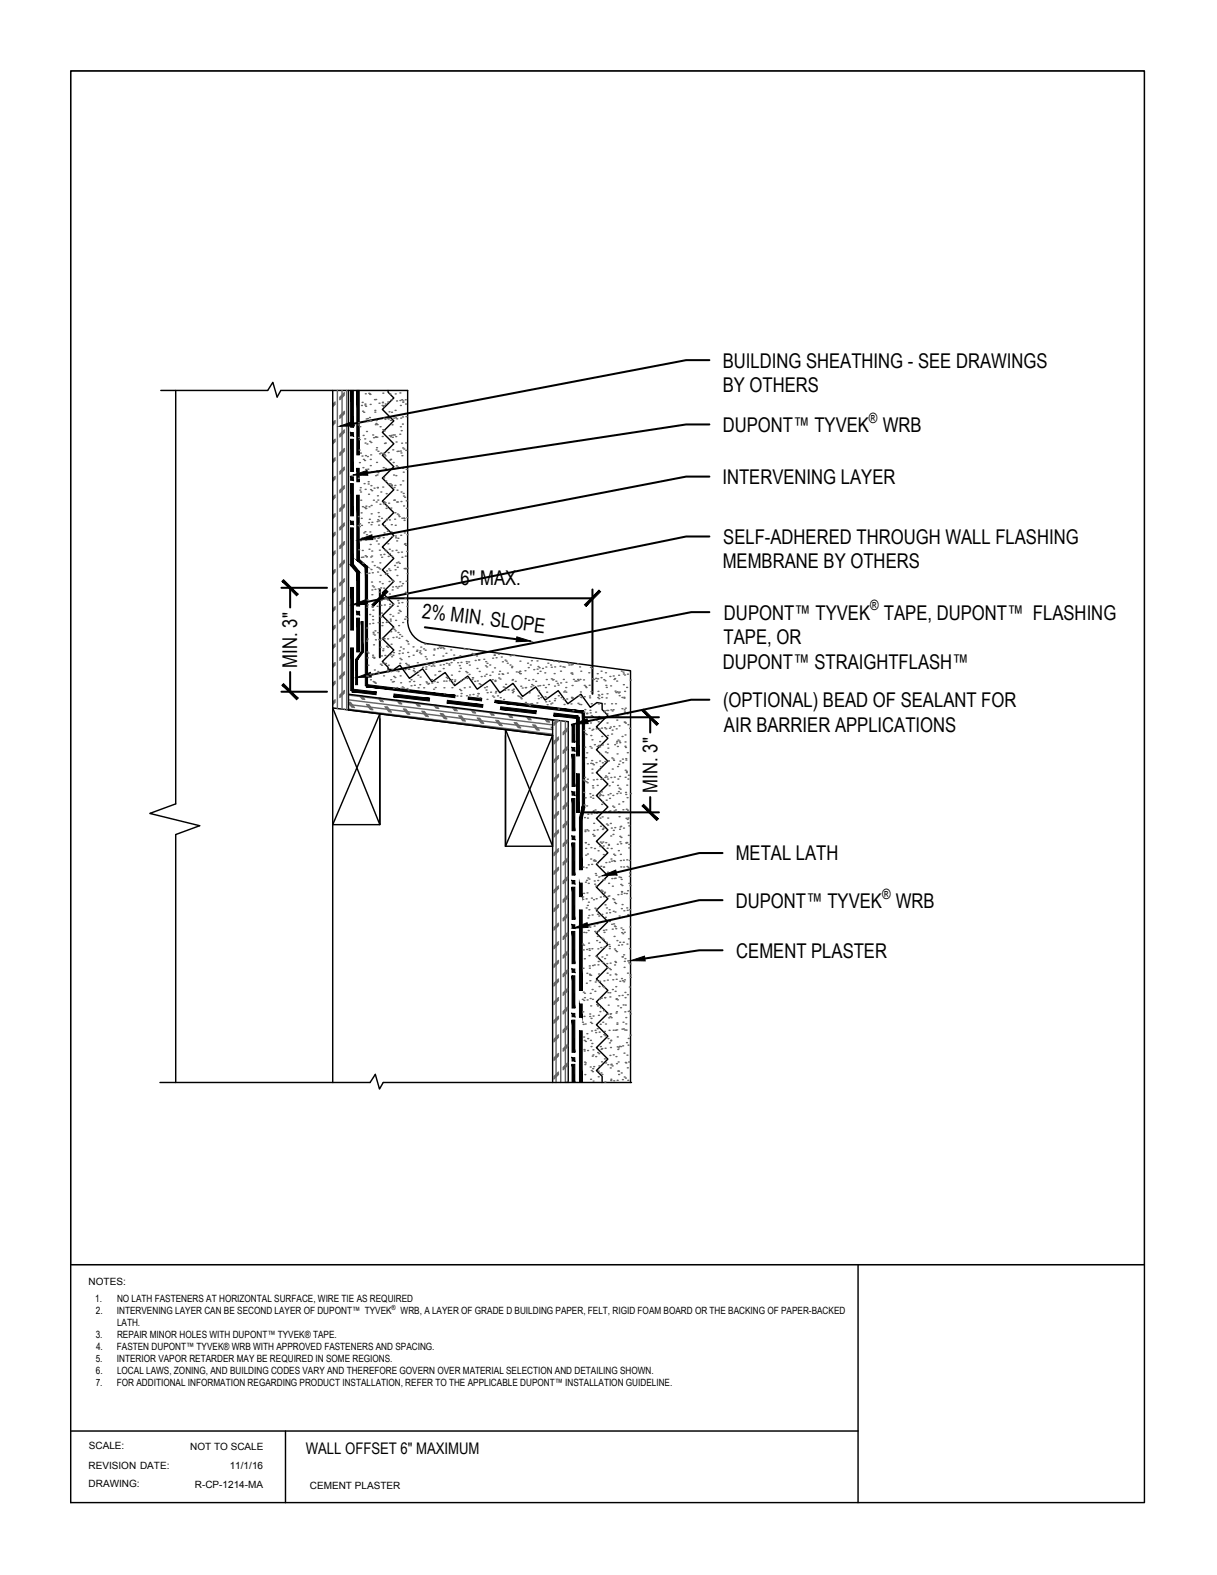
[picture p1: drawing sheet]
<svg xmlns="http://www.w3.org/2000/svg" width="216mm" height="279mm" viewBox="0 0 216 279" stroke-linecap="round" stroke-linejoin="round" font-family="sans-serif">
<!-- layer: .ATI-DETAIL -->
<path d="M28.5 69.3h19l.9-1.5 .8 2.6 .6-1.1h22.5v40.8a4.1 4.1 0 0 0 3.6 4.1M31.2 69.3v73.3l-4.6 1.7 8.8 2.2-4.2 1.5v44M59 69.3v122.7M61.8 69.3v56.6l36.2 4.6v61.5M68.8 69.3v.3l1.1 1-2.1 2 2.1 2.1-2.1 2 2.1 2-2.1 2.1 2.1 2-2.1 2 2.1 2.1-2.1 2 2.1 2-2.1 2.1 2.1 2-2.1 2 2.1 2.1-2.1 2 2.1 2-2.1 2.1 2.1 2-2.1 2 2.1 2.1-2.1 2 2.1 2-2.1 2.1 1 1v.3l1 .1 1.1-.8 1.7 2.3 2.4-1.7 1.6 2.4 2.4-1.7 1.7 2.3 2.3-1.7 1.7 2.4 2.3-1.7 1.7 2.3 2.3-1.7 1.7 2.4 2.3-1.7 1.7 2.3 2.3-1.7 1.7 2.3 2.4-1.6 1.6 2.3 1.2-.9 .9 .2v1.1l1 1-2 2 2 2.1-2 2 2 2-2 2.1 2 2-2 2 2 2.1-2 2 2 2-2 2.1 2 2-2 2 2 2-2 2.1 2 2-2 2.1 2 2-2 2 2 2.1-2 2 2 2-2 2.1 2 2-2 2 2 2.1-2 2 2 2-2 2.1 2 2-2 2 1 1v1.1M75.9 114.2l36 4.8v73M61.8 123.2l36.2 4.5M67.4 127.5v18.6M89.7 129.4l8.3 20.7h-8.3zM67.4 146.3h-8.4l8.4-19.7v19.7l-8.4-20.7 39 4.9v-2.8l2.8 .3v64M98 150v-19.5l-8.3 19.6M28.4 192h37.3l.9-1.4 .7 2.6 .7-1.2h44" fill="none" stroke="#000" stroke-width=".25"/>
<!-- layer: -ATI-HATCH -->
<g fill="none" stroke="#666" stroke-width=".25">
<path d="M63.6 75.4h.1M63.6 77.6h.1M63.6 75h.1M63.7 79.8h.1M63.7 78h.1M63.8 75.7h.1M64.1 71.9h.1M64.3 71.4h.1M64.3 72.9h.1M64.4 77.2h.1M64.5 73.1h.1M64.7 77.9h.1"/>
<path d="M64.7 71.9h.1M64.7 71.7h.1M64.8 78.6h.1M64.8 69.9h.1M64.9 72.1h.1M65 74.3h.1M65 76.5h.1M65.1 78.8h.1M65.2 74.8h.1M65.2 74.3h.1M65.4 69.8h.1M65.5 74.1h.1"/>
<path d="M65.6 69.9h.1M65.6 78.3h.1M65.6 70h.1M65.7 71.7h.1M65.7 74.6h.1M65.8 74.7h.1M65.8 78.5h.1M66.1 77.2h.1M66.3 77.6h.1M66.4 70.9h.1M66.5 73.1h.1M66.5 72.8h.1"/>
<path d="M66.6 75.3h.1M66.6 77.5h.1M66.6 77.6h.1M66.6 70.9h.1M66.7 75.1h.1M66.7 79.8h.1M66.7 74.6h.1M66.8 79.4h.1M66.9 77.6h.1M66.9 75.3h.1M67.2 71.5h.1M67.4 75.7h.1"/>
<path d="M67.8 71.9h.1M67.8 77.4h.1M67.8 71.4h.1M67.9 71.4h.1M67.9 76.2h.1M67.9 69.8h.1M68 72h.1M68 72.1h.1M68.1 74.2h.1M68.1 76.4h.1M68.2 78.7h.1M68.3 74.4h.1"/>
<path d="M68.3 71.7h.1M68.4 78.6h.1M68.8 71.3h.1M68.8 74.3h.1M68.9 74.3h.1M69 73.1h.1M69.1 77.3h.1M69.2 69.9h.1M69.3 74.6h.1M69.3 77.5h.1M69.4 77.2h.1M69.4 70.9h.1"/>
<path d="M69.5 73.1h.1M69.5 75.4h.1M69.6 77.6h.1M69.7 79.8h.1M69.7 77.2h.1M69.8 74.2h.1M70 77.2h.1M70.1 72.8h.1M70.1 69.9h.1M70.2 74.1h.1M70.2 77.5h.1M70.3 78.4h.1"/>
<path d="M70.4 71.1h.1M70.4 74.3h.1M70.9 77h.1M70.9 69.7h.1M70.9 71h.1M71 71.9h.1M71 75.7h.1M71.1 74.2h.1M71.2 76.4h.1M71.2 78.6h.1M71.3 70.9h.1M71.4 75.2h.1"/>
<path d="M71.4 74h.1M71.4 79.5h.1M71.5 71.4h.1M71.5 71.1h.1M71.6 79.7h.1M71.9 70.9h.1M71.9 71.7h.1M72 78.6h.1M72 79.9h.1M72 73.9h.1M63.5 93.2h.1M63.6 84.9h.1"/>
<path d="M63.6 91.6h.1M63.6 97.5h.1M63.7 84h.1M63.7 93.4h.1M63.8 82.1h.1M63.8 92.9h.1M63.8 86.9h.1M63.9 84.3h.1M63.9 86.5h.1M63.9 95.9h.1M63.9 80.4h.1M64 87.3h.1"/>
<path d="M64 88.7h.1M64.1 91h.1M64.1 92h.1M64.1 98.9h.1M64.1 93.2h.1M64.2 95.4h.1M64.2 80.9h.1M64.3 97.6h.1M64.3 89.9h.1M64.4 99.9h.1M64.4 98.8h.1M64.4 83h.1"/>
<path d="M64.5 81.5h.1M64.5 94.5h.1M64.6 85.8h.1M64.6 90h.1M64.7 81.7h.1M64.7 94.3h.1M64.8 86.8h.1M64.8 98.6h.1M64.8 80.8h.1M64.8 90.2h.1M64.9 95.8h.1M64.9 83.3h.1"/>
<path d="M64.9 90.2h.1M64.9 89.8h.1M65 98.7h.1M65 94.9h.1M65.2 81h.1M65.2 83.2h.1M65.3 83.8h.1M65.3 85.5h.1M65.3 85.9h.1M65.4 87.7h.1M65.4 92.7h.1M65.5 89.9h.1"/>
<path d="M65.5 97.4h.1M65.5 92.1h.1M65.6 94.4h.1M65.7 96.6h.1M65.7 81.5h.1M65.7 82.6h.1M65.7 86.9h.1M65.8 98.8h.1M65.8 80.7h.1M65.8 86.2h.1M65.8 93.1h.1M65.8 89.7h.1"/>
<path d="M65.8 91.2h.1M65.9 83.7h.1M65.9 95.4h.1M65.9 98.6h.1M65.9 97.8h.1M65.9 87h.1M66 92.7h.1M66 99.7h.1M66.1 95.6h.1M66.2 88.7h.1M66.4 86.6h.1M66.4 95.6h.1"/>
<path d="M66.6 84.4h.1M66.7 89.1h.1M66.8 96h.1M66.8 82h.1M66.8 83.6h.1M66.8 83.7h.1M66.9 84.3h.1M66.9 92.5h.1M66.9 86.5h.1M67 88h.1M67 92.2h.1M67 88.7h.1"/>
<path d="M67 95.5h.1M67 80.1h.1M67 83.8h.1M67.1 90.9h.1M67.1 96.5h.1M67.2 93.2h.1M67.2 91.6h.1M67.2 92.4h.1M67.2 95.4h.1M67.3 97.6h.1M67.3 80.5h.1M67.4 99.9h.1"/>
<path d="M67.4 89.5h.1M67.5 98.4h.1M67.5 80.4h.1M67.6 87.3h.1M67.7 92h.1M67.7 98.9h.1M67.9 86.4h.1M67.9 80.4h.1M68 80.5h.1M68 95.4h.1M68 83h.1M68 89.4h.1"/>
<path d="M68.1 84.8h.1M68.1 98.3h.1M68.1 89h.1M68.1 94.5h.1M68.2 80.7h.1M68.2 93.3h.1M68.3 97.6h.1M68.3 80.9h.1M68.3 89.2h.1M68.4 83.1h.1M68.4 83.3h.1M68.4 85.3h.1"/>
<path d="M68.5 83.3h.1M68.5 92.3h.1M68.5 90.2h.1M68.5 97.8h.1M68.5 87.6h.1M68.6 89.8h.1M68.6 94.9h.1M68.7 92h.1M68.7 94.2h.1M68.8 96.5h.1M68.9 98.7h.1M68.9 80.3h.1"/>
<path d="M68.9 85.8h.1M69 89.3h.1M69 83.3h.1M69 98.2h.1M69.1 97.4h.1M69.1 92.2h.1M69.2 81.6h.1M69.2 85.8h.1M69.3 81.5h.1M69.3 90.1h.1M69.4 94.4h.1M69.4 86.2h.1"/>
<path d="M69.4 93.1h.1M69.4 86h.1M69.5 86.2h.1M69.5 98.7h.1M69.5 95.2h.1M69.5 97.7h.1M69.6 94.6h.1M69.8 82h.1M69.8 84.3h.1M69.8 88.7h.1M69.9 86.5h.1M69.9 83.1h.1"/>
<path d="M70 88.7h.1M70 92.1h.1M70.1 91h.1M70.1 86.1h.1M70.1 93.2h.1M70.1 95.1h.1M70.2 95.4h.1M70.2 84.4h.1M70.3 97.6h.1M70.3 82.6h.1M70.3 99.9h.1M70.4 89.1h.1"/>
<path d="M70.4 96h.1M70.4 80.1h.1M70.4 87h.1M70.5 91.2h.1M70.5 89.1h.1M70.5 82.9h.1M70.6 95.5h.1M70.6 98h.1M70.6 99.7h.1M70.6 80.1h.1M70.7 91.4h.1M70.8 91.6h.1"/>
<path d="M70.8 99.9h.1M71 86h.1M71 80h.1M71.1 95h.1M71.1 89h.1M71.1 80.4h.1M71.2 87.3h.1M71.2 97.9h.1M71.3 91.9h.1M71.3 80.8h.1M71.3 98.9h.1M71.4 83.1h.1"/>
<path d="M71.5 85.3h.1M71.5 82.9h.1M71.5 87.5h.1M71.5 83.8h.1M71.6 91.9h.1M71.6 82.9h.1M71.6 88h.1M71.6 89.8h.1M71.7 92h.1M71.7 92.3h.1M71.7 94.5h.1M71.7 94.2h.1"/>
<path d="M71.7 96.5h.1M71.8 88.2h.1M71.8 96.4h.1M71.9 98.7h.1M72 96.7h.1M72.1 88.8h.1M72.1 83.3h.1M72.1 90.2h.1M72.1 82.9h.1M72.2 97.8h.1M72.2 91.8h.1M72.2 94.8h.1"/>
<path d="M65 119.9h.1M65 113.7h.1M65 101.8h.1M65.1 111.4h.1M65.1 107.7h.1M65.1 115.7h.1M65.1 106.4h.1M65.2 116.7h.1M65.2 113.4h.1M65.2 107.3h.1M65.2 120h.1M65.3 118h.1"/>
<path d="M65.3 115.9h.1M65.5 101.7h.1M65.5 110.7h.1M65.6 109h.1M65.6 119.6h.1M65.8 101h.1M65.9 103.3h.1M66 105.5h.1M66 104.7h.1M66 107.6h.1M66 107.7h.1M66.1 101.6h.1"/>
<path d="M66.1 103.9h.1M66.1 109.3h.1M66.1 116.6h.1M66.1 116.2h.1M66.1 109.9h.1M66.1 110.6h.1M66.2 108.2h.1M66.2 112.2h.1M66.2 112.5h.1M66.2 119.5h.1M66.3 114.4h.1M66.3 104.1h.1"/>
<path d="M66.3 116.6h.1M66.3 116.8h.1M66.4 100.3h.1M66.4 118.9h.1M66.4 112.7h.1M66.5 104.5h.1M66.5 111.9h.1M66.6 113.5h.1M66.9 100.6h.1M66.9 107.6h.1M67 101.5h.1M67 112.2h.1"/>
<path d="M67 119.1h.1M67.1 110.5h.1M67.1 104.5h.1M67.2 119.4h.1M67.2 100.7h.1M67.2 113.4h.1M67.3 105h.1M67.3 103.2h.1M67.3 109.3h.1M67.4 100.9h.1M67.4 113.6h.1M67.5 102.1h.1"/>
<path d="M67.5 114.8h.1M67.5 117.8h.1M67.5 104.3h.1M67.5 109.5h.1M67.6 107.4h.1M67.6 106.5h.1M67.7 108.8h.1M67.7 116.4h.1M67.7 118h.1M67.7 111h.1M67.8 113.2h.1M67.8 103.5h.1"/>
<path d="M67.8 110.5h.1M67.9 115.4h.1M67.9 115.1h.1M68 117.7h.1M68 119.9h.1M68.1 104.3h.1M68.1 113.3h.1M68.2 107.3h.1M68.3 106.1h.1M68.3 116.3h.1M68.4 117.7h.1M68.4 101.9h.1"/>
<path d="M68.4 106.1h.1M68.5 110.4h.1M68.6 101.3h.1M68.6 114.6h.1M68.6 101.8h.1M68.6 106.3h.1M68.7 110.2h.1M68.7 118.9h.1M68.7 119.2h.1M68.7 106.4h.1M68.8 113.3h.1M68.8 114.8h.1"/>
<path d="M68.9 118h.1M69 100.9h.1M69 103.2h.1M69.1 105.4h.1M69.1 107.2h.1M69.2 107.6h.1M69.2 101.2h.1M69.2 109h.1M69.2 116.1h.1M69.2 109.8h.1M69.3 110.2h.1M69.3 112.1h.1"/>
<path d="M69.3 119.1h.1M69.4 114.3h.1M69.5 116.5h.1M69.5 118.8h.1M69.5 102.9h.1M69.6 104.7h.1M69.6 104.1h.1M69.7 107.2h.1M69.7 109.3h.1M69.7 116.2h.1M69.7 111.4h.1M69.7 113.1h.1"/>
<path d="M69.7 103.1h.1M69.8 115.8h.1M69.9 111.7h.1M70 100.3h.1M70.1 101.1h.1M70.1 111.9h.1M70.2 110.1h.1M70.2 104.1h.1M70.3 119h.1M70.3 113h.1M70.4 102.1h.1M70.5 104.3h.1"/>
<path d="M70.5 100.6h.1M70.5 107.6h.1M70.6 106.5h.1M70.6 112.2h.1M70.6 108.8h.1M70.6 119.1h.1M70.7 107h.1M70.7 111h.1M70.8 104h.1M70.8 113.2h.1M70.8 116h.1M70.8 108.3h.1"/>
<path d="M70.8 115.5h.1M70.9 112.6h.1M70.9 117.7h.1M70.9 103.2h.1M70.9 116.8h.1M71 119.9h.1M71 108.5h.1M71 114.8h.1M71.2 117h.1M71.2 103.9h.1M71.3 112.9h.1M71.3 106.9h.1"/>
<path d="M71.4 115.9h.1M71.4 103.5h.1M71.4 110.4h.1M71.5 115.1h.1M71.7 100.9h.1M71.8 109.8h.1M71.9 118.8h.1M71.9 106.1h.1M71.9 100.8h.1M71.9 105.1h.1M72 100.9h.1M72 117.7h.1"/>
<path d="M72 109.4h.1M72 103.1h.1M72.1 113.6h.1M72.1 105.3h.1M72.2 117.9h.1M72.2 107.6h.1M72.2 106.8h.1M72.2 101.8h.1M72.3 109.8h.1M72.3 100.8h.1M72.3 113.8h.1M72.3 115.7h.1"/>
<path d="M72.4 114.2h.1M72.4 118.7h.1M72.5 118h.1M72.5 116.5h.1M72.6 118.7h.1M73.3 114.8h.1M73.3 116.2h.1M73.3 119h.1M73.4 118.6h.1M73.5 119.2h.1M73.9 115.5h.1M74 115.3h.1"/>
<path d="M74 117.6h.1M74.1 119.8h.1M74.2 119.1h.1M74.4 115.8h.1M74.5 115.5h.1M74.6 114.8h.1M74.6 116h.1M75 118.4h.1M75.1 115.1h.1M75.4 114.3h.1M75.4 116.5h.1M75.4 115.3h.1"/>
<path d="M75.5 118.7h.1M75.6 118.3h.1M75.6 117.7h.1M75.6 116.9h.1M76.1 118h.1M76.5 118.2h.1M76.8 118h.1M76.9 116.2h.1M77 115.3h.1M77 115.1h.1M77 118.2h.1M77.1 117.5h.1"/>
<path d="M77.1 119.7h.1M77.6 115h.1M77.8 119.1h.1M77.9 114.8h.1M78 119.1h.1M78.1 118h.1M78.1 115h.1M78.2 114.8h.1M78.5 114.9h.1M78.6 116.4h.1M78.6 118.6h.1M78.7 117.9h.1"/>
<path d="M78.7 115.1h.1M79.1 115.9h.1M79.2 117.7h.1M79.6 117.8h.1M79.7 118h.1M80 115.3h.1M80 117.5h.1M80.1 119.8h.1M80.3 117h.1M80.5 116.2h.1M80.5 117.1h.1M81.2 117.6h.1"/>
<path d="M81.4 119.1h.1M81.5 118.1h.1M81.6 116.3h.1M81.7 118.6h.1M81.8 117.5h.1M82.3 115.1h.1M82.6 119.1h.1M82.7 117.4h.1M82.8 117.7h.1M82.8 119.3h.1M83.1 115.2h.1M83.1 117.4h.1"/>
<path d="M83.2 119.6h.1M83.3 118h.1M83.7 115.9h.1M84 116.1h.1M84.1 116.2h.1M84.3 117.2h.1M84.5 116.4h.1M84.6 118.6h.1M84.9 117.1h.1M85 117.1h.1M85 119.1h.1M85.8 117h.1"/>
<path d="M86 119.9h.1M86.1 118.1h.1M86.2 117.4h.1M86.2 119.6h.1M86.3 118.3h.1M86.4 117.7h.1M86.9 118h.1M86.9 119.8h.1M87.3 119.2h.1M87.4 116.8h.1M87.7 116.2h.1M87.7 118.5h.1"/>
<path d="M88 116.7h.1M88.4 116h.1M88.5 119.6h.1M88.6 119.1h.1M88.9 116.6h.1M89.1 119.5h.1M89.1 117.4h.1M89.2 119.6h.1M89.6 117.1h.1M89.8 117.3h.1M90 117.7h.1M90 119.4h.1"/>
<path d="M90.5 118h.1M90.5 116.3h.1M90.7 116.2h.1M90.8 118.4h.1M90.8 118.2h.1M91.1 116.3h.1M91.6 119.2h.1M92 119.3h.1M92.2 119.1h.1M92.2 119.5h.1M92.2 117.3h.1M92.3 119.5h.1"/>
<path d="M93.1 119h.1M93.6 117.7h.1M93.7 118.4h.1M94.1 118h.1M94.3 117.2h.1M94.7 118.8h.1M95.3 117.2h.1M95.3 118.7h.1M95.3 119.5h.1M95.4 118.2h.1M95.6 118.5h.1M95.8 119.1h.1"/>
<path d="M96.2 118.6h.1M96.6 119.4h.1M96.8 118.3h.1M97.2 117.7h.1M97.7 118h.1M97.8 118.4h.1M98.2 117.3h.1M98.3 119.5h.1M98.4 118.3h.1M99.1 117.4h.1M99.3 118.2h.1M99.4 119.1h.1"/>
<path d="M99.9 118.3h.1M100.1 118.3h.1M100.8 117.7h.1M100.9 118h.1M101.3 117.9h.1M101.3 119.4h.1M101.4 119.4h.1M101.5 119.6h.1M101.5 117.9h.1M102.5 117.8h.1M102.8 118.3h.1M103 119.1h.1"/>
<path d="M104.5 119.3h.1M104.7 118.4h.1M105 118.6h.1M106 119.5h.1M106.6 119.1h.1M107.4 119.3h.1M108.8 119.9h.1M109.7 119.8h.1M110.2 119h.1M110.5 119.2h.1M110.6 119.6h.1M110.8 119.7h.1"/>
<path d="M111.3 119.6h.1M61.8 123.3l36.2 4.5M61.8 124.1l36.2 4.5M61.8 125l36.2 4.4M61.8 125.8l36.2 4.4M61.8 124.7l.7 .8M61.9 124.6l.8 .9M62.2 124.6l.7 .9M63.8 123.4l.5 .6M64 123.4l.5 .7M64.2 123.5l.5 .6M65 125l.7 .9"/>
<path d="M65.2 125l.7 .9M65.4 125l.7 .9M65.7 120.6h.1M66.2 120.9h.1M66.4 121h.1M66.5 121.1h.1M66.6 121.2h.1M67.1 123.8l.5 .6M67.3 123.8l.5 .7M67.5 123.9l.5 .6M68.3 125.4l.7 .9M68.5 125.4l.7 .9"/>
<path d="M68.7 125.4l.7 .9M69.3 120.6h.1M69.6 121h.1M69.8 122.1h.1M69.8 120.9h.1M69.8 120h.1M70.1 120.2h.1M70.4 124.2l.5 .6M70.4 122h.1M70.6 124.3l.4 .6M70.8 124.3l.5 .6M71.1 122.1h.1"/>
<path d="M71.1 121.1h.1M71.3 121.9h.1M71.6 122h.1M71.6 125.8l.7 .9M71.8 125.8l.7 .9M72 125.8l.7 .9M72.2 122.2h.1M72.4 122.4h.1M72.6 120.9h.1M72.9 121.7h.1M72.9 120.6h.1M73.4 120.9h.1"/>
<path d="M73.5 121.6h.1M73.7 124.6l.4 .6M73.9 124.7l.4 .6M74.1 124.7l.4 .6M74.2 122h.1M74.5 121.5h.1M74.5 120.1h.1M74.9 126.2l.7 .9M75 126.2l.8 .9M75.2 122h.1M75.3 126.2l.7 .9M75.6 121h.1"/>
<path d="M75.7 121.1h.1M75.9 121.4h.1M76 121.2h.1M76.5 120.6h.1M76.6 121.2h.1M76.9 122.3h.1M76.9 125l.5 .6M77 120.9h.1M77.1 125.1l.5 .6M77.2 122h.1M77.4 125.1l.4 .6M77.6 121h.1"/>
<path d="M78.1 126.6l.7 .9M78.3 126.6l.8 .9M78.5 126.6l.8 .9M78.7 120.8h.1M78.8 122h.1M78.8 123.1h.1M79.1 120.8h.1M79.2 120.1h.1M79.4 120.3h.1M79.7 120.8h.1M80.1 120.6h.1M80.2 122h.1"/>
<path d="M80.2 125.5l.5 .6M80.4 121.2h.1M80.4 125.5l.5 .6M80.6 120.9h.1M80.6 125.5l.5 .6M80.7 120.6h.1M81.1 123.5h.1M81.4 127l.7 .9M81.5 122.3h.1M81.6 127l.7 .9M81.7 120.8h.1M81.7 123.5h.1"/>
<path d="M81.7 122.5h.1M81.8 123h.1M81.8 127l.7 .9M82.2 120.4h.1M82.4 122h.1M82.8 123.4h.1M82.8 120.3h.1M83.3 121.9h.1M83.3 123.3h.1M83.5 125.9l.5 .6M83.7 125.9l.5 .6M83.7 120.6h.1"/>
<path d="M83.8 120.2h.1M83.9 120.2h.1M83.9 123.2h.1M83.9 125.9l.5 .6M84.2 120.9h.1M84.7 123.5h.1M84.7 120.8h.1M84.7 127.4l.7 .9M84.8 123h.1M84.9 123.1h.1M84.9 127.4l.7 .9M85 121.3h.1"/>
<path d="M85.1 127.4l.7 .9M85.1 123.8h.1M85.2 121.5h.1M85.4 120h.1M86 122h.1M86.2 122.4h.1M86.3 121.8h.1M86.4 124.1h.1M86.4 122.9h.1M86.8 126.3l.4 .6M87 126.3l.5 .6M87 122.8h.1"/>
<path d="M87.2 126.3l.4 .6M87.3 120.6h.1M87.4 123.5h.1M87.6 123.7h.1M87.8 120.7h.1M87.8 120.9h.1M87.9 122.9h.1M88 122.7h.1M88 127.8l.7 .9M88.2 127.8l.7 .9M88.3 123.5h.1M88.4 127.8l.7 .9"/>
<path d="M88.5 120.3h.1M88.7 120.5h.1M88.7 123.8h.1M89.3 121.9h.1M89.3 124.1h.1M89.5 122.5h.1M89.6 122h.1M89.7 121.4h.1M90.1 126.7l.4 .6M90.1 122.4h.1M90.3 126.7l.4 .6M90.5 126.8l.4 .5"/>
<path d="M90.8 120.7h.1M90.8 122.5h.1M90.9 122.9h.1M90.9 120.6h.1M91.1 122.6h.1M91.1 122.3h.1M91.2 128.2l.8 .9M91.4 120.9h.1M91.4 128.2l.8 .9M91.6 128.2l.8 .9M91.9 123.5h.1M92.1 123.6h.1"/>
<path d="M92.3 123.8h.1M92.4 121.7h.1M92.5 124h.1M92.6 122.1h.1M93.2 122h.1M93.2 120.4h.1M93.2 124.6h.1M93.3 122h.1M93.4 127.1l.4 .6M93.4 124.8h.1M93.6 127.1l.4 .6M93.7 124.9h.1"/>
<path d="M93.8 120.7h.1M93.8 127.2l.4 .5M93.9 122.9h.1M93.9 125.1h.1M94.1 124.9h.1M94.2 121.8h.1M94.3 124.8h.1M94.3 121.4h.1M94.5 120.6h.1M94.5 128.6l.7 .9M94.5 121.6h.1M94.7 128.6l.7 .9"/>
<path d="M94.9 128.6l.7 .9M95 120.9h.1M95.2 124.7h.1M95.4 121.7h.1M95.5 123.5h.1M95.5 123.9h.1M95.5 122.6h.1M95.8 121.6h.1M95.9 123.7h.1M96.4 121.6h.1M96.6 127.5l.5 .6M96.7 123.6h.1"/>
<path d="M96.8 122h.1M96.8 124.5h.1M96.9 127.5l.4 .6M96.9 123.8h.1M96.9 120.6h.1M97 122.8h.1M97.1 125h.1M97.1 127.6l.4 .5M97.3 121.4h.1M97.4 124.4h.1M97.7 124.9h.1M97.8 129l.2 .3"/>
<path d="M97.8 120.4h.1M97.9 124.7h.1M98 129v.1M98 120.6h.1M98.1 120.6h.1M98.4 124.3h.1M98.4 121.7h.1M98.4 123.9h.1M98.6 120.8h.1M98.9 121.2h.1M99 121.5h.1M99.1 123.4h.1"/>
<path d="M99.1 125.8h.1M99.5 121.1h.1M99.5 123.7h.1M99.9 124.1h.1M99.9 120.5h.1M100 122.8h.1M100.1 125h.1M100.2 122.6h.1M100.4 122h.1M100.4 122.8h.1M100.4 121h.1M100.5 124h.1"/>
<path d="M101.3 124.9h.1M101.4 123.7h.1M101.5 123.9h.1M101.5 121.6h.1M101.6 123.8h.1M101.6 126.1h.1M101.7 120.5h.1M102 120.8h.1M102.2 120.8h.1M102.5 120.5h.1M102.5 124.8h.1M102.6 120.7h.1"/>
<path d="M102.7 123.4h.1M102.8 125h.1M102.9 120.5h.1M103 122.8h.1M103 125h.1M103 123.7h.1M103.1 123.7h.1M103.5 138.4h.1M103.5 120.6h.1M103.6 126.3h.1M103.6 129.6h.1M103.6 123.6h.1"/>
<path d="M103.6 121.6h.1M103.7 138.5h.1M103.7 137.9h.1M103.7 132.6h.1M103.8 125.9h.1M103.8 130.1h.1M103.9 121.8h.1M103.9 134.4h.1M104 122h.1M104 138.7h.1M104 130.3h.1M104.1 126.6h.1"/>
<path d="M104.1 133.5h.1M104.1 126.5h.1M104.2 138.9h.1M104.2 135.5h.1M104.2 138.2h.1M104.5 121.6h.1M104.5 129.2h.1M104.6 123.5h.1M104.6 123.8h.1M104.7 126h.1M104.7 132.4h.1M104.7 126.5h.1"/>
<path d="M104.7 128.3h.1M104.8 135.4h.1M104.8 130.5h.1M104.9 122.7h.1M104.9 132.7h.1M104.9 124.8h.1M104.9 126.9h.1M105 134.9h.1M105 129.5h.1M105 137.1h.1M105 136.4h.1M105 131.2h.1"/>
<path d="M105.1 135.5h.1M105.1 120.4h.1M105.1 139.4h.1M105.1 127.1h.1M105.2 129.4h.1M105.2 139.8h.1M105.3 138.4h.1M105.3 135.7h.1M105.3 120.5h.1M105.4 132.1h.1M105.7 126.3h.1M105.7 120.3h.1"/>
<path d="M105.7 135.3h.1M105.8 129.3h.1M105.8 120.8h.1M105.8 127.7h.1M105.9 138.3h.1M105.9 132.4h.1M106 139.3h.1M106 120.4h.1M106 123.7h.1M106.1 122.6h.1M106.1 128h.1M106.1 123.3h.1"/>
<path d="M106.2 124.9h.1M106.2 132.3h.1M106.2 127.1h.1M106.2 132.2h.1M106.2 123.9h.1M106.2 123.4h.1M106.3 136.6h.1M106.3 129.3h.1M106.4 131.6h.1M106.4 135h.1M106.4 132.5h.1M106.4 133.8h.1"/>
<path d="M106.5 136h.1M106.6 138.2h.1M106.6 120.2h.1M106.7 129.2h.1M106.7 123.7h.1M106.8 123.2h.1M106.8 130.6h.1M106.8 138.1h.1M106.8 132.2h.1M106.9 135.3h.1M107.1 120.6h.1M107.2 126.3h.1"/>
<path d="M107.2 126.1h.1M107.2 124.9h.1M107.3 129.1h.1M107.3 135.1h.1M107.3 137.9h.1M107.3 120.8h.1M107.4 133.4h.1M107.4 137.7h.1M107.5 121.6h.1M107.5 129.3h.1M107.5 123.8h.1M107.6 121.9h.1"/>
<path d="M107.6 126h.1M107.6 137.8h.1M107.7 126.6h.1M107.7 128.3h.1M107.7 123.1h.1M107.7 133.5h.1M107.8 130.5h.1M107.8 132h.1M107.8 138.2h.1M107.8 126h.1M107.8 132.7h.1M107.9 135h.1"/>
<path d="M107.9 134.9h.1M108 137.2h.1M108.1 139.4h.1M108.1 129.2h.1M108.2 120h.1M108.3 129h.1M108.3 121.7h.1M108.4 137.9h.1M108.4 125.9h.1M108.5 124.8h.1M108.5 130.2h.1M108.5 134.5h.1"/>
<path d="M108.6 129.5h.1M108.6 126.1h.1M108.6 136.4h.1M108.6 138.8h.1M108.7 134.6h.1M108.8 125.9h.1M108.9 134.9h.1M108.9 128.9h.1M108.9 120.5h.1M109 137.9h.1M109 120.4h.1M109 132.1h.1"/>
<path d="M109.1 122.6h.1M109.2 124.8h.1M109.3 127.1h.1M109.3 122.9h.1M109.3 129.3h.1M109.3 131.8h.1M109.4 131.5h.1M109.4 120.8h.1M109.4 127.7h.1M109.5 133.7h.1M109.5 122.7h.1M109.5 132.4h.1"/>
<path d="M109.6 136h.1M109.6 139.3h.1M109.6 127h.1M109.6 138.2h.1M109.6 131.3h.1M109.7 122.9h.1M109.8 135.6h.1M109.8 139.8h.1M109.8 128.8h.1M109.8 123.4h.1M109.8 131.5h.1M109.9 122.8h.1"/>
<path d="M109.9 137.7h.1M110 131.7h.1M110 135h.1M110.3 125.7h.1M110.3 123.7h.1M110.4 130.6h.1M110.4 134.7h.1M110.5 135.3h.1M110.6 121.5h.1M110.7 123.7h.1M110.7 123.9h.1M110.7 125.9h.1"/>
<path d="M110.7 128.1h.1M110.8 126.3h.1M110.8 122.6h.1M110.8 128.2h.1M110.9 132.4h.1M110.9 130.4h.1M110.9 131.6h.1M110.9 137.9h.1M110.9 136.6h.1M110.9 125.6h.1M110.9 128.3h.1M111 132.6h.1"/>
<path d="M111 134.6h.1M111 134.8h.1M111.1 137.1h.1M111.1 136.8h.1M111.2 121.9h.1M111.2 139.3h.1M111.3 126.6h.1M111.3 133.5h.1M111.4 128.6h.1M111.4 138.2h.1M111.5 137.5h.1M111.7 129.2h.1"/>
<path d="M111.8 120.7h.1M103.4 159.1h.1M103.4 159.5h.1M103.4 153.8h.1M103.5 140.6h.1M103.5 158.5h.1M103.6 142.8h.1M103.7 145h.1M103.8 147.3h.1M103.8 147.5h.1M103.8 141.5h.1M103.8 149.5h.1"/>
<path d="M103.9 156.5h.1M103.9 149.5h.1M103.9 151.7h.1M103.9 150.5h.1M104 153.9h.1M104 159.5h.1M104 156.2h.1M104.1 143h.1M104.1 147.2h.1M104.1 158.4h.1M104.2 145.1h.1M104.2 151.5h.1"/>
<path d="M104.3 144.4h.1M104.3 155.8h.1M104.3 147.4h.1M104.3 149.8h.1M104.4 153.4h.1M104.4 156.7h.1M104.5 155.9h.1M104.6 140.8h.1M104.7 141.4h.1M104.8 152.4h.1M104.8 150.4h.1M104.9 144.4h.1"/>
<path d="M104.9 159.3h.1M105 153.3h.1M105.1 141.1h.1M105.1 148h.1M105.2 141.6h.1M105.2 144h.1M105.3 143.8h.1M105.3 152.7h.1M105.3 159.6h.1M105.3 146.1h.1M105.3 147.3h.1M105.3 148.3h.1"/>
<path d="M105.4 152.6h.1M105.4 148.3h.1M105.4 156.3h.1M105.4 144.2h.1M105.5 150.5h.1M105.5 156.9h.1M105.5 152.7h.1M105.6 143.7h.1M105.6 152.7h.1M105.6 155h.1M105.7 157.2h.1M105.7 155.3h.1"/>
<path d="M105.8 159.4h.1M105.8 144.3h.1M105.9 153.2h.1M106 147.2h.1M106 156.2h.1M106.1 144h.1M106.1 150.9h.1M106.2 155.6h.1M106.3 141.2h.1M106.3 140.8h.1M106.4 150.2h.1M106.4 145.1h.1"/>
<path d="M106.5 149.4h.1M106.5 159.1h.1M106.5 146.6h.1M106.5 141h.1M106.6 153.7h.1M106.6 157.9h.1M106.7 158.2h.1M106.7 140.5h.1M106.7 149.6h.1M106.7 142.7h.1M106.8 144.9h.1M106.8 158.1h.1"/>
<path d="M106.9 147.1h.1M106.9 142.2h.1M106.9 141.1h.1M106.9 149.4h.1M107 156.1h.1M107 150.1h.1M107 146.9h.1M107 151.6h.1M107 153.8h.1M107.1 153.8h.1M107.1 159.1h.1M107.1 158.5h.1"/>
<path d="M107.2 156h.1M107.2 158.3h.1M107.4 144h.1M107.5 149.5h.1M107.5 153h.1M107.5 142h.1M107.6 146.2h.1M107.7 150.5h.1M107.8 154.7h.1M107.8 146.4h.1M107.8 145.1h.1M107.9 141h.1"/>
<path d="M107.9 159h.1M107.9 150h.1M107.9 149.8h.1M108 156.7h.1M108 154.9h.1M108 144h.1M108 158.9h.1M108.1 152.9h.1M108.1 141.6h.1M108.2 143.9h.1M108.2 140.8h.1M108.3 146.1h.1"/>
<path d="M108.3 148.3h.1M108.4 152.4h.1M108.4 150.5h.1M108.5 146.9h.1M108.5 152.8h.1M108.5 155.9h.1M108.6 155h.1M108.6 157.2h.1M108.7 143h.1M108.7 159.4h.1M108.7 141.1h.1M108.7 148h.1"/>
<path d="M108.8 147.3h.1M108.9 151.5h.1M108.9 152.7h.1M108.9 159.6h.1M108.9 143.2h.1M108.9 143.9h.1M109 155.8h.1M109 152.8h.1M109.1 146.8h.1M109.1 151.7h.1M109.1 155.8h.1M109.2 143.7h.1"/>
<path d="M109.3 155.3h.1M109.4 140.8h.1M109.5 149.8h.1M109.6 158.7h.1M109.7 144h.1M109.7 140.4h.1M109.7 150.9h.1M109.8 142.6h.1M109.8 155.6h.1M109.8 144.9h.1M109.9 147.1h.1M109.9 144.1h.1"/>
<path d="M110 148.4h.1M110 149.3h.1M110 146.7h.1M110 140h.1M110 140.7h.1M110.1 151.6h.1M110.1 152.7h.1M110.1 155.7h.1M110.1 153.8h.1M110.1 149.7h.1M110.1 146.6h.1M110.1 156.9h.1"/>
<path d="M110.2 148.6h.1M110.2 156h.1M110.2 158.6h.1M110.3 158.2h.1M110.3 157.1h.1M110.5 142.2h.1M110.5 143.6h.1M110.6 152.6h.1M110.6 146.9h.1M110.6 153.8h.1M110.7 158.5h.1M111 140.6h.1"/>
<path d="M111 140.9h.1M111.1 149.5h.1M111.1 145.2h.1M111.1 143.6h.1M111.1 158.5h.1M111.2 152.5h.1M111.2 149.5h.1M111.2 153.7h.1M111.2 141.5h.1M111.3 145.4h.1M111.3 143.7h.1M111.3 158h.1"/>
<path d="M111.4 146h.1M111.4 145.1h.1M111.4 153.9h.1M111.5 148.2h.1M111.5 150.4h.1M111.5 149.8h.1M111.6 146.5h.1M111.6 156.7h.1M111.6 152.6h.1M111.6 155.5h.1M111.7 154.9h.1M111.8 157.1h.1"/>
<path d="M111.8 159.3h.1M111.8 140.8h.1M103.3 177.3h.1M103.3 167.5h.1M103.4 179.5h.1M103.4 171.8h.1M103.5 168.5h.1M103.5 176h.1M103.5 167.7h.1M103.6 177.5h.1M103.6 165.4h.1M103.7 170.1h.1"/>
<path d="M103.7 177h.1M103.7 176.2h.1M103.9 165.4h.1M104 161.1h.1M104 174.4h.1M104.1 168.4h.1M104.1 172.7h.1M104.2 177.4h.1M104.2 160.6h.1M104.3 162.8h.1M104.3 165.1h.1M104.4 160h.1"/>
<path d="M104.4 167.3h.1M104.4 164.3h.1M104.5 162.4h.1M104.5 161.4h.1M104.5 169.5h.1M104.5 168.3h.1M104.5 171.4h.1M104.5 168.6h.1M104.6 171.8h.1M104.6 172.8h.1M104.6 173h.1M104.6 179.9h.1"/>
<path d="M104.6 174h.1M104.6 164.5h.1M104.7 176.2h.1M104.7 177.1h.1M104.8 178.4h.1M104.8 173h.1M104.9 164h.1M105 168.3h.1M105 162.3h.1M105 175.5h.1M105.1 177.3h.1M105.1 171.3h.1"/>
<path d="M105.4 164.3h.1M105.4 171.2h.1M105.5 165.2h.1M105.5 175.9h.1M105.5 161.1h.1M105.6 174.2h.1M105.7 165.4h.1M105.7 169.6h.1M105.7 161.3h.1M105.8 173.9h.1M105.8 161.7h.1M105.8 166.9h.1"/>
<path d="M105.8 178.2h.1M105.9 163.9h.1M105.9 169.8h.1M106 166.1h.1M106 162.2h.1M106 178.4h.1M106.1 168.3h.1M106.1 178.4h.1M106.1 171.2h.1M106.1 170.6h.1M106.1 165.2h.1M106.2 172.8h.1"/>
<path d="M106.2 174.1h.1M106.2 162.5h.1M106.3 175h.1M106.3 177.2h.1M106.3 167.2h.1M106.4 174.1h.1M106.4 179.5h.1M106.5 178.8h.1M106.6 168.1h.1M106.7 177.1h.1M106.8 162.2h.1M106.8 169.8h.1"/>
<path d="M106.8 166.5h.1M106.9 170.8h.1M106.9 175h.1M107 166.7h.1M107.1 165h.1M107.1 179.3h.1M107.1 174h.1M107.2 165.4h.1M107.2 175.2h.1M107.2 168h.1M107.3 177h.1M107.3 170.1h.1"/>
<path d="M107.3 160.5h.1M107.4 162.7h.1M107.5 165h.1M107.5 167.2h.1M107.6 162h.1M107.6 161.1h.1M107.6 169.4h.1M107.6 170.9h.1M107.7 171.6h.1M107.7 172.6h.1M107.7 179.9h.1M107.8 173.9h.1"/>
<path d="M107.8 176.1h.1M107.9 178.3h.1M107.9 163.3h.1M108 167.6h.1M108.1 161.4h.1M108.1 171.8h.1M108.1 168.3h.1M108.1 167.9h.1M108.1 163.5h.1M108.2 161.9h.1M108.2 176.1h.1M108.2 176.9h.1"/>
<path d="M108.2 173h.1M108.2 179.9h.1M108.2 170.9h.1M108.3 172h.1M108.3 179.8h.1M108.5 164h.1M108.6 164.8h.1M108.6 175.5h.1M108.7 173.8h.1M108.8 161.7h.1M108.9 163.9h.1M108.9 166.1h.1"/>
<path d="M109 168.3h.1M109 164.3h.1M109 160.1h.1M109 171.2h.1M109.1 170.6h.1M109.1 161.8h.1M109.1 175.9h.1M109.1 164.4h.1M109.1 172.8h.1M109.2 168.6h.1M109.2 170.7h.1M109.2 160.3h.1"/>
<path d="M109.2 175h.1M109.2 164.7h.1M109.3 179.7h.1M109.3 172.9h.1M109.3 177.3h.1M109.3 173.7h.1M109.3 177.2h.1M109.4 179.5h.1M109.4 168.8h.1M109.4 166.9h.1M109.5 177.4h.1M109.6 178.4h.1"/>
<path d="M109.7 167.7h.1M109.8 176.6h.1M109.8 162.5h.1M109.9 167.2h.1M110 174.1h.1M110.1 178.8h.1M110.2 164.6h.1M110.2 161.2h.1M110.3 173.6h.1M110.3 165.4h.1M110.3 167.6h.1M110.4 160.5h.1"/>
<path d="M110.4 176.6h.1M110.4 169.7h.1M110.4 162.7h.1M110.4 174h.1M110.5 164.9h.1M110.5 165.6h.1M110.5 178.3h.1M110.6 167.2h.1M110.6 169.4h.1M110.7 174.2h.1M110.7 161.6h.1M110.7 171.6h.1"/>
<path d="M110.8 170.5h.1M110.8 165.4h.1M110.8 173.8h.1M110.8 179.5h.1M110.9 176.1h.1M110.9 170.1h.1M110.9 177h.1M110.9 178.3h.1M111.2 161.1h.1M111.2 167.5h.1M111.3 161.5h.1M111.3 176.5h.1"/>
<path d="M111.3 172.6h.1M111.4 170.5h.1M111.4 162.2h.1M111.4 179.4h.1M111.5 166.5h.1M111.5 170.8h.1M111.6 162.4h.1M111.6 175.1h.1M111.7 161.4h.1M111.7 168.3h.1M111.7 179.3h.1M111.7 164.4h.1"/>
<path d="M111.8 171h.1M111.8 173h.1M111.8 173.4h.1M111.8 179.9h.1M103.3 181.3h.1M103.5 181.7h.1M103.5 184h.1M103.6 186.2h.1M103.6 180.3h.1M103.6 186.4h.1M103.6 184.6h.1M103.7 188.4h.1"/>
<path d="M103.8 190.6h.1M103.8 188.9h.1M103.8 181.7h.1M103.8 188.6h.1M103.9 184.7h.1M104.1 183.4h.1M104.2 186.4h.1M104.3 184.2h.1M104.6 180.3h.1M104.7 189.3h.1M104.7 184.6h.1M104.7 181.4h.1"/>
<path d="M104.8 191.5h.1M104.9 180.7h.1M104.9 185.7h.1M104.9 189.9h.1M104.9 182.9h.1M105 181.6h.1M105 185.1h.1M105.1 187.4h.1M105.1 190.1h.1M105.1 189.6h.1M105.2 186.2h.1M105.2 187.1h.1"/>
<path d="M105.2 191.8h.1M105.2 180.2h.1M105.3 189.2h.1M105.6 182.8h.1M105.7 183.2h.1M105.7 187.4h.1M106 182.5h.1M106 186.7h.1M106.1 190h.1M106.1 191h.1M106.2 180.1h.1M106.2 186.9h.1"/>
<path d="M106.2 189.1h.1M106.3 183.1h.1M106.5 181.7h.1M106.5 185.7h.1M106.6 183.9h.1M106.6 190.3h.1M106.6 186.1h.1M106.7 188.4h.1M106.8 186h.1M106.8 190.6h.1M106.9 181.3h.1M107.1 183.5h.1"/>
<path d="M107.2 183h.1M107.2 187.8h.1M107.3 191.9h.1M107.3 183.7h.1M107.4 186h.1M107.4 181.7h.1M107.4 188.6h.1M107.8 188.9h.1M107.9 184.2h.1M108 180.6h.1M108 182.8h.1M108.1 185h.1"/>
<path d="M108.2 187.2h.1M108.2 180.3h.1M108.3 189.4h.1M108.3 185.8h.1M108.3 184.6h.1M108.3 191.7h.1M108.3 184.5h.1M108.4 191.5h.1M108.4 188.9h.1M108.4 188.8h.1M108.4 180.5h.1M108.6 189.1h.1"/>
<path d="M108.8 182.8h.1M108.8 187.1h.1M108.9 191.7h.1M109.2 182.8h.1M109.3 187.4h.1M109.4 188.7h.1M109.4 182.7h.1M109.4 181.7h.1M109.4 181.5h.1M109.5 191.7h.1M109.5 185.7h.1M109.5 183.9h.1"/>
<path d="M109.6 186.2h.1M109.6 190h.1M109.7 188.4h.1M109.7 185.9h.1M109.7 190h.1M109.7 190.6h.1M109.9 185.6h.1M110.1 185.7h.1M110.2 190.3h.1M110.3 182.6h.1M110.4 191.5h.1M110.5 185.5h.1"/>
<path d="M110.5 181.3h.1M110.6 182.5h.1M110.7 186.8h.1M110.7 191.1h.1M110.8 182.7h.1M110.9 188.5h.1M110.9 191.2h.1M111 180.5h.1M111 181.6h.1M111 188.6h.1M111.1 182.7h.1M111.1 185h.1"/>
<path d="M111.2 187.2h.1M111.3 189.4h.1M111.4 191.7h.1M111.4 185.4h.1M111.5 184.2h.1M111.5 188.4h.1M111.8 183.6h.1"/>
</g>
<!-- layer: .ATI-DETAIL -->
<g fill="#000" stroke="#000" stroke-width=".18">
<path d="M63.3 87.8v11.5h.4zM63.3 87.8h.4v11.5z"/>
<path d="M63.3 83.1v2.4h.4zM63.3 83.1h.4v2.4z"/>
<path d="M63.3 69.3v11.4h.4zM63.3 69.3h.4v11.4z"/>
<path d="M63.4 99.4l1.5 1.4 .2-.3zM63.6 99.1l1.5 1.4-1.7-1.1z"/>
<path d="M64.8 100.6v21h.4zM64.8 100.6h.4v21z"/>
<path d="M65 121.8l15.7 2v-.5zM65 121.4l15.7 1.9-15.7-1.5z"/>
<path d="M83.1 124l2.3 .3 .1-.4zM83.1 123.6l2.4 .3-2.4 .1z"/>
<path d="M87.8 124.6l15.7 1.9v-.4zM87.8 124.2l15.7 1.9-15.7-1.5z"/>
<path d="M102.8 145.1l.5 9.2v-9.2zM102.8 145.1l.5 9.2h-.5z"/>
<path d="M102.8 156.7l.5 2.4v-2.4zM102.8 156.7l.5 2.4h-.5z"/>
<path d="M103.3 126.3v16.9h.4zM103.3 126.3h.4v16.9z"/>
<path d="M103.3 143.1v2.1l.5-1.9zM103.3 143.1v2.1l-.5-.1z"/>
<path d="M102.8 161.4l.5 14.3v-14.3zM102.8 161.4l.5 14.3h-.5z"/>
<path d="M102.8 178.1l.5 2.4v-2.4zM102.8 178.1l.5 2.4h-.5z"/>
<path d="M102.8 182.9l.5 9.1v-9.1zM102.8 182.9l.5 9.1h-.5z"/>
</g>
<path d="M63.3 69.3h.4M65 121.4v.4M102.8 192h.5" fill="none" stroke="#000" stroke-width=".18"/>
<!-- layer: ATI-SAM -->
<g fill="#000" stroke="#000" stroke-width=".18">
<path d="M62.2 104.2l.5 7.6v-7.6zM62.2 104.2l.5 7.6h-.5z"/>
<path d="M62.2 114.9l.5 7.6v-7.6zM62.2 114.9l.5 7.6h-.5z"/>
<path d="M63.1 117l.3 4.5v-4.5zM63.1 117l.3 4.5h-.3z"/>
<path d="M64.1 115.6l-.7 1.5 1-1.3zM64.1 115.6l-.7 1.5-.3-.2z"/>
<path d="M64.1 110.3l.3 5.4v-5.4zM64.1 110.3l.3 5.4h-.3z"/>
<path d="M62.5 122.2l-.1 .5 4.4 .1zM62.4 122.7l4.4 .1-.1 .4z"/>
<path d="M69.9 123.1l-.1 .5 6.4 .3zM69.8 123.6l6.4 .3v.5z"/>
<path d="M79.4 124.2l-.1 .5 6.4 .3zM79.3 124.7l6.4 .3-.1 .5z"/>
<path d="M88.8 125.4v.5l6.3 .2zM88.8 125.9l6.3 .2v.5z"/>
<path d="M98.3 126.5l-.1 .5h4.3zM98.2 127h4.3v.5z"/>
<path d="M102.3 127.2l.5 6.9v-6.9zM102.3 127.2l.5 6.9h-.5z"/>
<path d="M102.3 137.3l.5 6.8v-6.8zM102.3 137.3l.5 6.8h-.5z"/>
</g>
<path d="M62.2 122.5h.5M102.5 127v.5M102.3 144.1h.5" fill="none" stroke="#000" stroke-width=".18"/>
<!-- layer: .ATI-HATCH -->
<g fill="none" stroke="#666" stroke-width=".25">
<path d="M59.5 78.3l-.5 .4M59.5 75l-.5 .4M59.5 71.7l-.5 .4M59.5 78.1l-.5 .4M59.5 74.8l-.5 .4M59.5 71.5l-.5 .4M59.5 77.9l-.5 .4M59.5 74.6l-.5 .4M59.5 71.3l-.5 .4M59.9 69.3v56.4M60.7 69.3v56.5M61.1 80l-.8 .8"/>
<path d="M61.1 76.7l-.8 .8M61.1 73.4l-.8 .8M61.1 70.1l-.8 .8M61.1 79.8l-.8 .8M61.1 76.5l-.8 .8M61.1 73.2l-.8 .8M61.1 69.9l-.8 .8M61.1 79.6l-.8 .8M61.1 76.3l-.8 .8M61.1 73l-.8 .8M61.1 69.7l-.8 .8M61.5 69.3v56.6"/>
<path d="M59.5 98.1l-.5 .5M59.5 94.8l-.5 .5M59.5 91.5l-.5 .5M59.5 88.2l-.5 .5M59.5 84.9l-.5 .5M59.5 81.6l-.5 .4M59.5 97.9l-.5 .4M59.5 94.6l-.5 .4M59.5 91.3l-.5 .4M59.5 88l-.5 .4M59.5 84.7l-.5 .4M59.5 81.4l-.5 .4"/>
<path d="M59.5 97.7l-.5 .4M59.5 94.4l-.5 .4M59.5 91.1l-.5 .4M59.5 87.8l-.5 .4M59.5 84.5l-.5 .4M59.5 81.2l-.5 .4M61.1 99.8l-.8 .8M61.1 96.5l-.8 .8M61.1 93.2l-.8 .8M61.1 89.9l-.8 .8M61.1 86.6l-.8 .8M61.1 83.3l-.8 .8"/>
<path d="M61.1 99.6l-.8 .8M61.1 96.3l-.8 .8M61.1 93l-.8 .8M61.1 89.7l-.8 .8M61.1 86.4l-.8 .8M61.1 83.1l-.8 .8M61.1 99.4l-.8 .8M61.1 96.1l-.8 .8M61.1 92.8l-.8 .8M61.1 89.5l-.8 .8M61.1 86.2l-.8 .8M61.1 82.9l-.8 .8"/>
<path d="M59.5 117.9l-.5 .5M59.5 114.6l-.5 .5M59.5 111.3l-.5 .5M59.5 108l-.5 .5M59.5 104.7l-.5 .5M59.5 101.4l-.5 .5M59.5 117.7l-.5 .5M59.5 114.4l-.5 .5M59.5 111.1l-.5 .5M59.5 107.8l-.5 .5M59.5 104.5l-.5 .5M59.5 101.2l-.5 .4"/>
<path d="M59.5 117.5l-.5 .4M59.5 114.2l-.5 .4M59.5 110.9l-.5 .4M59.5 107.6l-.5 .4M59.5 104.3l-.5 .4M59.5 101l-.5 .4M61.1 119.6l-.8 .8M61.1 116.3l-.8 .8M61.1 113l-.8 .8M61.1 109.7l-.8 .8M61.1 106.4l-.8 .8M61.1 103.1l-.8 .8"/>
<path d="M61.1 119.4l-.8 .8M61.1 116.1l-.8 .8M61.1 112.8l-.8 .8M61.1 109.5l-.8 .8M61.1 106.2l-.8 .8M61.1 102.9l-.8 .8M61.1 119.2l-.8 .8M61.1 115.9l-.8 .8M61.1 112.6l-.8 .8M61.1 109.3l-.8 .8M61.1 106l-.8 .8M61.1 102.7l-.8 .8"/>
<path d="M59.5 124.6l-.5 .4M59.5 121.2l-.5 .5M59.5 124.3l-.5 .5M59.5 121l-.5 .5M59.5 124.1l-.5 .5M59.5 120.8l-.5 .4M61.1 122.9l-.8 .8M61.1 122.7l-.8 .8M61.1 125.8h.1M61.1 122.5l-.8 .8M98.7 127.8v64.2M98.7 127.8l-.5 .5"/>
<path d="M98.9 127.8l-.7 .7M99.1 137.8l-.9 .8M99.1 134.5l-.9 .8M99.1 131.2l-.9 .8M99.1 127.9l-.9 .8M99.1 137.6l-.9 .8M99.1 134.3l-.9 .8M99.1 131l-.9 .8M99.1 137.4l-.9 .8M99.1 134.1l-.9 .8M99.1 130.8l-.9 .8M99.5 127.9v64.1"/>
<path d="M100.3 128v64M100.7 139.4l-.8 .8M100.7 136.1l-.8 .8M100.7 132.8l-.8 .8M100.7 129.5l-.8 .8M100.7 139.2l-.8 .8M100.7 135.9l-.8 .8M100.7 132.6l-.8 .8M100.7 129.3l-.8 .8M100.7 139l-.8 .8M100.7 135.7l-.8 .8M100.7 132.4l-.8 .8"/>
<path d="M100.7 129.1l-.8 .8M99.1 157.6l-.9 .8M99.1 154.3l-.9 .8M99.1 151l-.9 .8M99.1 147.7l-.9 .8M99.1 144.4l-.9 .8M99.1 141.1l-.9 .8M99.1 157.4l-.9 .8M99.1 154.1l-.9 .8M99.1 150.8l-.9 .8M99.1 147.5l-.9 .8M99.1 144.2l-.9 .8"/>
<path d="M99.1 140.9l-.9 .8M99.1 157.2l-.9 .8M99.1 153.9l-.9 .8M99.1 150.6l-.9 .8M99.1 147.3l-.9 .8M99.1 144l-.9 .8M99.1 140.7l-.9 .8M100.7 159.2l-.8 .8M100.7 155.9l-.8 .8M100.7 152.6l-.8 .8M100.7 149.3l-.8 .8M100.7 146l-.8 .8"/>
<path d="M100.7 142.7l-.8 .8M100.7 159l-.8 .9M100.7 155.7l-.8 .9M100.7 152.4l-.8 .9M100.7 149.1l-.8 .9M100.7 145.8l-.8 .8M100.7 142.5l-.8 .8M100.7 158.8l-.8 .8M100.7 155.5l-.8 .8M100.7 152.2l-.8 .8M100.7 148.9l-.8 .8M100.7 145.6l-.8 .8"/>
<path d="M100.7 142.3l-.8 .8M99.1 177.4l-.9 .8M99.1 174.1l-.9 .8M99.1 170.8l-.9 .8M99.1 167.5l-.9 .8M99.1 164.2l-.9 .8M99.1 160.9l-.9 .8M99.1 177.2l-.9 .8M99.1 173.9l-.9 .8M99.1 170.6l-.9 .8M99.1 167.3l-.9 .8M99.1 164l-.9 .8"/>
<path d="M99.1 160.7l-.9 .8M99.1 177l-.9 .8M99.1 173.7l-.9 .8M99.1 170.4l-.9 .8M99.1 167.1l-.9 .8M99.1 163.8l-.9 .8M99.1 160.5l-.9 .8M100.7 179l-.8 .9M100.7 175.7l-.8 .9M100.7 172.4l-.8 .9M100.7 169.1l-.8 .9M100.7 165.8l-.8 .9"/>
<path d="M100.7 162.5l-.8 .9M100.7 178.8l-.8 .9M100.7 175.5l-.8 .9M100.7 172.2l-.8 .9M100.7 168.9l-.8 .9M100.7 165.6l-.8 .9M100.7 162.3l-.8 .9M100.7 178.6l-.8 .9M100.7 175.3l-.8 .9M100.7 172l-.8 .9M100.7 168.7l-.8 .9M100.7 165.4l-.8 .9"/>
<path d="M100.7 162.1l-.8 .8M99.1 190.6l-.9 .8M99.1 187.3l-.9 .8M99.1 184l-.9 .8M99.1 180.7l-.9 .8M99.1 190.4l-.9 .8M99.1 187.1l-.9 .8M99.1 183.8l-.9 .8M99.1 180.5l-.9 .8M99.1 190.2l-.9 .8M99.1 186.9l-.9 .8M99.1 183.6l-.9 .8"/>
<path d="M99.1 180.3l-.9 .8M100.7 188.9l-.8 .9M100.7 185.6l-.8 .9M100.7 182.3l-.8 .9M100.7 188.8l-.8 .8M100.7 185.4l-.8 .9M100.7 182.1l-.8 .9M100.7 191.8l-.2 .2M100.7 188.5l-.8 .9M100.7 185.2l-.8 .9M100.7 181.9l-.8 .9"/>
</g>
<!-- layer: .ATI-TEXT -->
<path d="M60.3 75.6l2.4-.9 .2 .9zM62.6 84.3l2.5-.8 .1 .8zM63.5 95.8l2.5-.9 .1 .8zM62.5 107.3l2.4-.9 .2 .8zM91.7 113l2.5 .7-2.6 .1zM63.3 120.2l2.4-.9 .2 .8zM101.7 128.4l2.5-.9 .1 .9zM106.8 155.4l2.4-1 .2 .8zM101.7 164.7l2.5-1 .1 .8zM111.9 170.4l2.4-.8 .2 .9z" fill="#000" stroke="#000" stroke-width=".18"/>
<g fill="none" stroke="#000" stroke-width=".36">
<path d="M125.8 63.9h-4.1l-58.9 11.2M125.8 75.3h-4.1l-56.5 8.6M125.8 95.2h-4.1l-56.7 11.6M125.8 84.5h-4.1l-55.7 10.8M49.9 104.3h8.1M51.5 104.3v3.5M51.5 119.2v3.5M67.4 104.6v12M67.4 106.1h37.7M75.4 111.3l16.2 2.1M105.1 104.6v18.5M125.8 108.6h-3.2l-56.8 11.1"/>
<path d="M49.9 122.7h8.1M103.6 127.2h13.3M115.4 127.2v2.7M125.8 124.1h-3.2l-18.3 3.8M103.6 144.1h13.3M115.4 141.4v2.7M128.2 151.3h-4.1l-14.8 3.5M128.2 159.7h-4.1l-19.9 4.4M128.2 168.6h-4.1l-9.7 1.4"/>
</g>
<!-- layer: 0 -->
<g fill="#000" stroke="#000" stroke-width=".18">
<path d="M50 103.1l2.6 2.6 .3-.3zM50 103.1l.3-.3 2.6 2.6z"/>
<path d="M68.6 104.7l-2.4 2.9 2.6-2.6zM68.6 104.7l-2.4 2.9-.2-.3z"/>
<path d="M103.7 107.3l.3 .3 2.3-2.9zM106.3 104.7l.2 .3-2.5 2.6z"/>
<path d="M50.3 121.3l-.3 .2 2.9 2.4zM50 121.5l2.9 2.4-.3 .2z"/>
<path d="M113.9 126.1l2.6 2.6 .3-.3zM113.9 126.1l.3-.3 2.6 2.6z"/>
<path d="M114.2 142.7l-.3 .3 2.9 2.3zM113.9 143l2.9 2.3-.3 .2z"/>
</g>
<!-- layer: -ATI-WRB -->
<g fill="#000" stroke="#000" stroke-width=".18">
<path d="M62.2 69.3l.5 6.5v-6.5zM62.2 69.3l.5 6.5h-.5z"/>
<path d="M62.2 76.7l.5 .6v-.6zM62.2 76.7l.5 .6h-.5z"/>
<path d="M62.2 77.9l.5 5.7v-5.7zM62.2 77.9l.5 5.7h-.5z"/>
<path d="M62.2 84.6l.5 .6v-.6zM62.2 84.6l.5 .6h-.5z"/>
<path d="M62.2 85.8l.5 5.7v-5.7zM62.2 85.8l.5 5.7h-.5z"/>
<path d="M62.2 92.5l.5 .6v-.6zM62.2 92.5l.5 .6h-.5z"/>
<path d="M62.2 93.6l.5 6.6v-6.6zM62.2 93.6l.5 6.6h-.5z"/>
<path d="M62.2 100.3l1.5 1.1-1.1-1.4zM62.2 100.3l1.5 1.1-.4 .3z"/>
<path d="M63.3 109.7l.5 5.9v-5.9zM63.3 109.7l.5 5.9h-.5z"/>
<path d="M63.3 101.5l.5 6v-6zM63.3 101.5l.5 6h-.5z"/>
<path d="M63.3 108.5l.5 .6v-.6zM63.3 108.5l.5 .6h-.5z"/>
<path d="M101.5 128.4l.5 3.3v-3.3zM101.5 128.4l.5 3.3h-.5z"/>
<path d="M101.5 132.6l.5 .6v-.6zM101.5 132.6l.5 .6h-.5z"/>
<path d="M101.5 133.8l.5 5.7v-5.7zM101.5 133.8l.5 5.7h-.5z"/>
<path d="M101.5 140.5l.5 .6v-.6zM101.5 140.5l.5 .6h-.5z"/>
<path d="M101.5 141.7l.5 5.7v-5.7zM101.5 141.7l.5 5.7h-.5z"/>
<path d="M101.5 148.3l.5 .6v-.6zM101.5 148.3l.5 .6h-.5z"/>
<path d="M101.5 149.5l.5 5.7v-5.7zM101.5 149.5l.5 5.7h-.5z"/>
<path d="M101.5 156.2l.5 .6v-.6zM101.5 156.2l.5 .6h-.5z"/>
<path d="M101.5 157.4l.5 5.7v-5.7zM101.5 157.4l.5 5.7h-.5z"/>
<path d="M101.5 164l.5 .6v-.6zM101.5 164l.5 .6h-.5z"/>
<path d="M101.5 165.2l.5 5.7v-5.7zM101.5 165.2l.5 5.7h-.5z"/>
<path d="M101.5 171.9l.5 .6v-.6zM101.5 171.9l.5 .6h-.5z"/>
<path d="M101.5 173.1l.5 5.7v-5.7zM101.5 173.1l.5 5.7h-.5z"/>
<path d="M101.5 179.8l.5 .6v-.6zM101.5 179.8l.5 .6h-.5z"/>
<path d="M101.5 181l.5 5.7v-5.7zM101.5 181l.5 5.7h-.5z"/>
<path d="M101.5 187.6l.5 .6v-.6zM101.5 187.6l.5 .6h-.5z"/>
<path d="M101.5 188.8l.5 3.2v-3.2zM101.5 188.8l.5 3.2h-.5z"/>
</g>
<path d="M62.2 100.2h.5M63.3 115.6h.5M101.5 192h.5" fill="none" stroke="#000" stroke-width=".18"/>
<!-- layer: 0 -->
<path d="M12.5 12.6h190.5v211.8h-190.5z" fill="none" stroke="#000" stroke-width=".18"/>
<path d="M12.5 12.6h190.5v254h-190.5zM12.5 224.4h190.5M152.2 224.4v42.2M12.5 253.9h139.7M50.6 253.9v12.7" fill="none" stroke="#000" stroke-width=".25"/>
<g font-size="3.6">
<text x="128.2" y="65.2">BUILDING SHEATHING - SEE DRAWINGS</text>
<text x="128.2" y="69.5">BY OTHERS</text>
<text x="128.2" y="76.6">DUPONT™ TYVEK WRB</text>
<text x="128.2" y="85.9">INTERVENING LAYER</text>
<text x="128.2" y="100.8">MEMBRANE BY OTHERS</text>
<text x="128.3" y="96.5">SELF-ADHERED THROUGH WALL FLASHING</text>
<text x="81.7" y="103.7">6&quot; MAX.</text>
<text x="74.8" y="109.6" transform="rotate(7 74.8 109.6)">2% MIN. SLOPE</text>
<text x="128.4" y="109.9">DUPONT™ TYVEK TAPE, DUPONT™ FLASHING</text>
<text x="52.7" y="118.4" transform="rotate(-90 52.7 118.4)">MIN. 3&quot;</text>
<text x="128.2" y="118.6">DUPONT™ STRAIGHTFLASH™</text>
<text x="128.4" y="114.3">TAPE, OR</text>
<text x="128.3" y="125.4">(OPTIONAL) BEAD OF SEALANT FOR</text>
<text x="128.4" y="129.8">AIR BARRIER APPLICATIONS</text>
<text x="116.6" y="140.6" transform="rotate(-90 116.6 140.6)">MIN. 3&quot;</text>
<text x="130.5" y="152.6">METAL LATH</text>
<text x="130.5" y="161">DUPONT™ TYVEK WRB</text>
<text x="130.6" y="169.9">CEMENT PLASTER</text>
</g>
<text font-size="2.8" x="54.2" y="257.9">WALL OFFSET 6&quot; MAXIMUM</text>
<g font-size="2.5">
<text x="154.1" y="75">®</text>
<text x="154.4" y="108.3">®</text>
<text x="156.5" y="159.4">®</text>
</g>
<g font-size="1.8">
<text x="15.7" y="227.9">NOTES:</text>
<text x="16.9" y="231">1.</text>
<text x="17" y="233.1">2.</text>
<text x="20.7" y="233.1">INTERVENING LAYER CAN BE SECOND LAYER OF DUPONT™ TYVEK</text>
<text x="20.8" y="231">NO LATH FASTENERS AT HORIZONTAL SURFACE, WIRE TIE AS REQUIRED</text>
<text x="71.1" y="233.1">WRB, A LAYER OF GRADE D BUILDING PAPER, FELT, RIGID FOAM BOARD OR THE BACKING OF PAPER-BACKED</text>
<text x="17" y="237.3">3.</text>
<text x="17" y="239.5">4.</text>
<text x="20.7" y="239.5">FASTEN DUPONT™ TYVEK® WRB WITH APPROVED FASTENERS AND SPACING.</text>
<text x="20.8" y="235.2">LATH.</text>
<text x="20.8" y="237.3">REPAIR MINOR HOLES WITH DUPONT™ TYVEK® TAPE.</text>
<text x="17" y="241.6">5.</text>
<text x="17" y="245.9">7.</text>
<text x="17" y="243.8">6.</text>
<text x="20.7" y="241.6">INTERIOR VAPOR RETARDER MAY BE REQUIRED IN SOME REGIONS.</text>
<text x="20.7" y="245.9">FOR ADDITIONAL INFORMATION REGARDING PRODUCT INSTALLATION, REFER TO THE APPLICABLE DUPONT™ INSTALLATION GUIDELINE.</text>
<text x="20.8" y="243.8">LOCAL LAWS, ZONING, AND BUILDING CODES VARY AND THEREFORE GOVERN OVER MATERIAL SELECTION AND DETAILING SHOWN.</text>
<text x="15.8" y="257.1">SCALE:</text>
<text x="33.7" y="257.1">NOT TO SCALE</text>
<text x="15.7" y="260.5">REVISION DATE:</text>
<text x="15.7" y="263.8">DRAWING:</text>
<text x="34.6" y="263.9">R-CP-1214-MA</text>
<text x="40.8" y="260.6">11/1/16</text>
<text x="55" y="264.2">CEMENT PLASTER</text>
</g>
<text font-size="1.2" x="69.5" y="232.3">®</text>
</svg>
